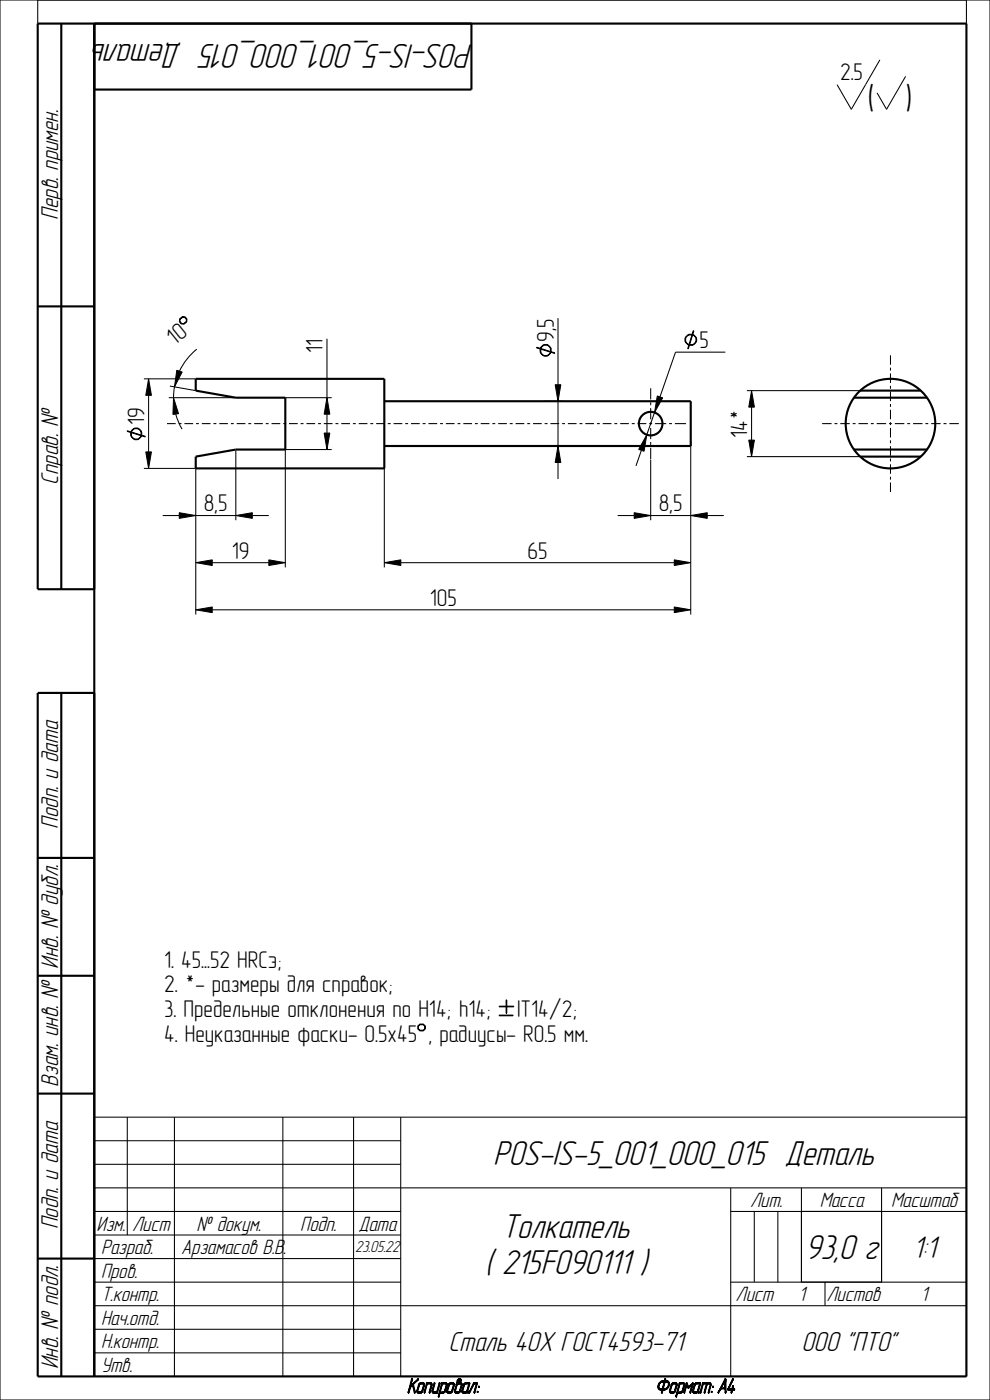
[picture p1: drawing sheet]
<svg xmlns="http://www.w3.org/2000/svg" width="210mm" height="297mm" viewBox="0 0 210 297" stroke-linecap="round" stroke-linejoin="round" font-family="sans-serif">
<g fill="#000">
<path d="M38.1 67.6l.6-.4h.6l.4 .5-.1 .6-.6 .5-.6-.1h.5l.6-.5 .1-.4-.4-.5h-.4l-.6 .4-.2 .5zM38 68.2h.2l.3 .4-.1 .1zM113.8 73.7l3.8 1.1v.2l-3.8-1.2zM114.7 73.7a1.18 1.18 0 0 1 1.2-.6 1.18 1.18 0 0 1 1 .9h-.1a1.06 1.06 0 0 0-1.1-.8 1.06 1.06 0 0 0-1 .8v.7a1.06 1.06 0 0 0 1 .8 1.06 1.06 0 0 0 1.1-.8h.1a1.2 1.2 0 0 1-1.2 .9 1.2 1.2 0 0 1-1.1-.9zM116.8 74h.1v.7h-.1zM145.9 71.1a1.23 1.23 0 0 1 1.5 .1 1.23 1.23 0 0 1 .2 1.5l-.4 .4-.3 .1v-.1a1.06 1.06 0 0 0 .8-1 1.06 1.06 0 0 0-.8-1h-.7a1.06 1.06 0 0 0-.8 1 1.06 1.06 0 0 0 .8 1v.1a1.18 1.18 0 0 1-.9-.9 1.18 1.18 0 0 1 .6-1.2zM146.2 73.1h.7v.1h-.7zM147 70.2h.2l-1.2 3.8h-.1zM27 91.4l3.8 1.2v.1l-3.8-1.2zM27.9 91.4a1.18 1.18 0 0 1 1.2-.6 1.18 1.18 0 0 1 1 .9h-.2a1.06 1.06 0 0 0-1-.8 1.06 1.06 0 0 0-1 .8v.7a1.06 1.06 0 0 0 1 .8 1.06 1.06 0 0 0 1-.8h.2a1.2 1.2 0 0 1-1.2 .9 1.2 1.2 0 0 1-1.2-.9zM29.9 91.7h.2v.7h-.2zM30.9 95.9h1.2l-.6 3.5z"/>
<path d="M31.5 80.4l.6 3.5h-1.2zM36.8 84.4l1.1 3.4-1.2 .1zM37.5 78.6l1.1 .3-1.6 3.2zM69.4 84.4l.6 3.5h-1.2zM68.8 91.9h1.2l-.6 3.5zM118.4 94.6l.6 3.5h-1.2zM117.8 81.6h1.2l-.6 3.5zM137.2 92.2l-.6 3.5-1.1-.4zM139.4 84l1.2 .4-1.8 3.1zM41.5 119.4l3.5-.6v1.2zM38 108.8l3.5 .6-3.5 .6zM50 109.4l3.5-.6v1.2z"/>
<path d="M57 118.8l3.5 .6-3.5 .6zM81.5 119.4l3.5-.6v1.2zM134.5 108.8l3.5 .6-3.5 .6zM143 118.8l3.5 .6-3.5 .6zM146.5 109.4l3.5-.6v1.2zM41.5 129.4l3.5-.6v1.2zM143 128.8l3.5 .6-3.5 .6zM139.5 294.1l.3-.1v.1zM139.5 294.2l.3-.1v.2zM139.5 294.4h.3zM139.6 294l.2-.2v.2zM139.6 294.5h.3z"/>
<path d="M139.6 293.8l.3-.1zM139.6 294.6h.4zM139.7 293.6l.3-.1zM139.7 294.6h.4zM139.8 293.5l.2-.1zM139.5 294.1h.3zM139.5 294.2l.3 .1-.3 .1zM139.6 294h.2l-.3 .1zM139.6 294.5l.2-.1 .1 .1zM139.5 294.4h.3l-.2 .1zM139.6 293.8h.2l-.2 .2zM139.9 293.3h.4z"/>
<path d="M139.6 293.8l.3-.2zM139.7 293.6h.2l-.3 .2zM139.9 294.8h1.3zM139.8 293.5h.2l-.3 .1zM140 293.2h.5zM139.8 293.5l.3-.2zM139.9 293.3h.2l-.3 .2zM139.8 294.7h.5zM140.2 293.1h1.6zM140.1 294.9l.9-.1zM139.8 294.7h.7zM140.6 294.9l-.1 .5h-.2z"/>
<path d="M140.3 295.5l.2-.1zM140.3 295.5h.2zM140.4 293h1.3zM139.9 293.3l.5-.1zM140.2 294.9l.8-.1zM141.1 293.2l-.4 1.5h-.2zM139.8 294.7h.9zM140.5 292.9h1zM140.3 295.4h.2zM140.5 293.2l1.3-.1zM140.4 294.9l.6-.1zM140.4 294.9h.2l-.3 .5z"/>
<path d="M139.8 294.7h1.1zM140.6 293.2l1.2-.1zM140.6 294.9l.4-.1zM140.8 294.9l.2-.1zM141.2 292.6l-.1 .3h-.2zM140.5 292.9h.6zM140.5 292.9h.4zM140.9 294.7l.6-.1zM141 292.6h.2zM141 292.5h.2zM140.8 293.2l1-.1zM140.8 293.2h.3l-.6 1.5z"/>
<path d="M140.5 292.9h.8zM140.1 294.9l1-.1zM139.9 294.8h1.2zM141.2 294.6l.5-.1zM141 292.6h.2l-.3 .3zM141.1 293.2l.7-.1zM139.8 294.7h1.6zM139.9 294.8l1.5-.1zM141.3 293.2l.5-.1zM141.4 293.2l.4-.1 .1 .1zM141.5 294.4l.3-.1-.4 .2zM141.4 294.5l.4-.2z"/>
<path d="M140.4 293l1.1-.1zM141 294.6h.5zM141.6 294.3l.3-.1-.1 .1zM141.5 293.2h.4zM141.6 293.3h.4zM140.2 293.1l1.5-.1zM141.7 294.1l.2-.1v.2zM141.3 294.5h.4zM141.7 293.3l.3 .1zM141.7 294l.3-.2-.1 .2zM141.8 293.4l.2 .1zM141.8 293.8l.2-.1z"/>
<path d="M140 293.2l1.8-.1zM140 293.2l.2-.1h1.6zM141.8 293.6l.2-.1v.1zM141.8 293.7l.2-.1zM141.6 294.3h.2l-.3 .1zM141.7 294.1l.2 .1-.3 .1zM141.4 293.2h.5zM141.7 294h.2l-.2 .1zM141.8 293.8h.2l-.3 .2zM142.6 293.8l-.4 1.3h-.2zM142 295.2h.3zM142 295.3h.4z"/>
<path d="M141.8 293.4l.2 .1-.2 .1zM141.8 293.6h.2l-.2 .1zM141.8 293.7h.2l-.2 .1zM142 295.4l1.2-.1zM142.1 295.5l1-.1zM142.2 295.5h.8zM142 295.2l.2-.1zM142 295.1h.2l-.2 .1zM142 295.3h.3zM142.3 293.8l.3-.1zM142.3 295.5h.6zM142.3 293.7l.4-.1z"/>
<path d="M142.4 293.6h.3zM142 295.4l.8-.1zM142.5 293.5l1-.1zM142.5 293.5h1.1zM142.3 293.8h.3l-.6 1.3zM142.3 293.7h.3zM142.7 293.4h.8zM142.8 295.5h.1zM142.5 293.6l1.1-.1zM142.4 293.6h.4zM142.8 295.3l.4-.1zM142.7 293.4h.6z"/>
<path d="M142.7 293.4h.2zM142.2 295.5h.7zM143 295.2h.3zM142.1 295.5h.9zM143.1 295.2l.2-.1zM143.6 293.8l-.3 1.3h-.2zM142 295.4h1.1zM142.8 293.6l.8-.1zM143.2 293.6h.4zM142.9 295.3l.3-.1zM142.7 293.4h.7zM143.1 295.1h.2z"/>
<path d="M143.7 295.5l-.2 .8h-.1zM143.4 296.3h.1zM143.3 293.6h.3zM143.4 293.6h.2zM143.4 293.7h.2zM143.4 293.8l.2-.1zM142.6 293.4h.9zM143.4 293.6l.2 .1zM143.4 293.8h.2l-.5 1.3zM143.8 295.3h.6l-.7 .2zM143.8 295.3l-.4 1zM144 293.5h1.2z"/>
<path d="M144 293.5h1.2l-1 .1zM144.1 293.4h1zM144.1 293.4h.8zM144.2 293.6l-.4 1.7-.4 1zM144 293.5l.2 .1-.8 2.7zM143.7 295.5h.9zM144.4 295.5h.2zM143.7 295.5l.8-.2zM144.5 295.3l.4-.1zM143.7 295.5l1.1-.2zM144.6 295.2h.3zM144.7 295.2l.2-.1z"/>
<path d="M145.3 293.8l-.4 1.3h-.2zM143.7 295.5l1-.1zM144.2 293.6l1-.1zM144.9 293.6h.4zM144.7 295.2h.2zM144.1 293.4h.9zM144.7 295.1h.2zM145 293.6h.3zM145 293.7h.3zM145 293.8l.3-.1zM145.7 293.8l-.4 1.6h-.2zM145.1 295.4h.2z"/>
<path d="M145.1 295.5h.2zM145.1 295.5h.1zM145 293.6l.3 .1zM145 293.8h.3l-.6 1.3zM145.1 295.4l.2 .1zM145.6 293.4h.1zM145.5 293.5l.2-.1v.4zM145.7 293.4l.4 .8-.4-.4zM145.5 293.5l.2 .3-.6 1.6zM146.1 294.2l.6-.4-.8 .7zM145.9 294.5l.8-.7-.6 .7zM146 294.5h.1z"/>
<path d="M145.7 293.8l.4 .4-.2 .3zM145.9 294.5h.2zM147.1 293.5l-.8 1.9 .4-1.6zM147.1 293.5l-.5 1.9h-.3zM146.3 295.5l.3-.1zM146.4 295.5h.1zM146.3 295.5h.2zM146.3 295.4h.3zM146.9 293.4h.1zM147.5 293.8l-.4 1.3h-.2zM146.9 295.2h.3zM146.9 295.3h.4z"/>
<path d="M146.1 294.2l1-.8zM146.9 293.4h.1l-.9 .8zM146.1 294.2l1-.7zM147 295.5l.9-.1zM147.1 295.5l.8-.1zM146.9 295.2l.2-.1zM146.9 295.1h.2l-.2 .1zM146.9 295.3h.3zM147.2 293.8l.3-.1zM147.2 295.5h.7zM147.2 293.7l.4-.1zM147.3 293.6h.3z"/>
<path d="M146.9 295.4l.8-.1zM147.4 293.6l1.2-.1zM147.2 293.8h.3l-.6 1.3zM147.2 293.7h.3zM147.5 293.4h1.1zM147.6 293.4h1zM147.7 295.5h.2zM147.3 293.6h.4zM147.7 295.3h.6zM146.9 295.4l1.4-.1zM147.6 293.4h.9zM147.6 293.4h.2z"/>
<path d="M147.8 295.3l.4-.1zM147.8 295.3h.4zM147.1 295.5h.8zM148 295.2h.2zM148.3 293.6l.3-.1-.6 1.6zM148.6 293.5l-.4 1.6h-.2zM146.9 295.4h1.4zM148 295.4h.3zM147 295.5l1-.1zM146.9 295.4h1.1zM148.1 295.4h.2zM148.1 295.5l.2-.1z"/>
<path d="M148.1 295.5h.2zM148 295.2l.2-.1zM148 295.1h.2zM147.9 295.2h.3zM148.2 295.5h.1zM147.7 295.3h.5zM147.7 293.6l.9-.1zM149.2 293.6l-.5 1.8h-.2zM148.5 295.4h.2zM148.5 295.5h.2zM147.4 293.5l1.2-.1zM148.5 295.4l.2 .1z"/>
<path d="M149 293.5h1.8zM149 293.5h1.8l-1.6 .1zM149 293.4h1.7zM149 293.4h1.5zM149 293.5l.2 .1-.7 1.8zM150 293.6l-.4 1.8h-.2zM149.4 295.5l.2-.1zM149.4 295.5h.2zM149.4 295.5h.1zM149.4 295.4h.2zM149.2 293.6l1.6-.1zM149.8 293.6l1-.1z"/>
<path d="M149.8 293.6h.2l-.6 1.8zM150.2 295.5l.2-.1zM150.8 293.8l-.4 1.6h-.2zM150.2 295.5h.2zM150.3 295.5h.1zM150.2 295.4h.2zM150 293.6l.8-.1zM150.5 293.6h.3zM149 293.4h1.6zM150.6 293.6l.3 .1zM150.6 293.7h.3zM150.6 293.8l.3-.1z"/>
<path d="M150.6 293.8h.2l-.6 1.6zM150.8 295.3h.3zM150.9 295.2h.2zM150.9 295.3l.2-.1zM150.9 295.4l.1-.1zM150.9 295.2h.1zM150.9 295.4h.1zM150.8 295.3h.2zM150.9 295.3h.2zM151.1 294.2l.2-.1zM151.1 294.2h.2zM151.1 294.3l.2-.1z"/>
<path d="M151.2 294.1h.1zM151.2 294.3h.1zM151.1 294.3h.2zM152.9 294.7l-.6 .7zM152.9 294.7l-.4 .7h-.2zM152.3 295.5l.2-.1zM152.3 295.5h.2zM152.3 295.4h.2zM153 294.4h.8l-.9 .3zM153 294.4l-.7 1zM153.7 292.6h.3zM153.7 293l-.7 1.4-.7 1z"/>
<path d="M154 292.6l-.2 1.8-.1-1.4zM153.8 292.5h.2zM152.9 294.7l.9-.3v.3zM153.8 295.4h.2zM153.8 295.5h.2zM153.8 292.5h.1zM153.9 295.5h.1zM154 292.6l-1.7 2.8zM153.7 292.6h.3l-1.7 2.8zM153.8 295.4l.2 .1zM153.8 294.7l.2 .7h-.2zM154.4 294.7h1.4z"/>
<path d="M154.3 294.8h1.6zM154.4 294.8h1.4zM154.4 294.9l1.4-.1zM154.4 294.7h.8zM155.4 294.9l-.1 .5h-.2zM155.1 295.5l.2-.1zM155.1 295.5h.2zM155.1 295.5h.1zM155.6 294.1l-.1 .6h-.3zM154.4 294.7h1.1zM155.1 295.4h.2zM155.3 292.6h.2z"/>
<path d="M155.4 292.5h.1zM155.4 294.1h.2zM155.4 294.1l.2-.1zM155.2 294.9l.6-.1zM155.2 294.9h.2l-.3 .5zM155.4 294h.2zM155.4 292.5l.1 .1zM155.5 292.6l-.9 2.1h-.2zM155.5 292.6l-1.1 2.1zM155.3 292.6h.2l-1.1 2.1zM155.4 294.1h.2l-.4 .6zM155.4 294.9l.4-.1z"/>
<path d="M154.3 294.8h1.5z"/>
</g>
<g fill="none" stroke="#000" stroke-width=".21">
<path d="M37.5 78.6l1.1 .3-1.6 3.2zM38 68.2h.2l.3 .4-.1 .1zM38.1 67.6l.6-.4h.6l.4 .5-.1 .6-.6 .5-.6-.1h.5l.6-.5 .1-.4-.4-.5h-.4l-.6 .4-.2 .5zM113.8 73.7l3.8 1.1v.2l-3.8-1.2zM114.7 73.7a1.18 1.18 0 0 1 1.2-.6 1.18 1.18 0 0 1 1 .9h-.1a1.06 1.06 0 0 0-1.1-.8 1.06 1.06 0 0 0-1 .8v.7a1.06 1.06 0 0 0 1 .8 1.06 1.06 0 0 0 1.1-.8h.1a1.2 1.2 0 0 1-1.2 .9 1.2 1.2 0 0 1-1.1-.9zM116.8 74h.1v.7h-.1zM145.9 71.1a1.23 1.23 0 0 1 1.5 .1 1.23 1.23 0 0 1 .2 1.5l-.4 .4-.3 .1v-.1a1.06 1.06 0 0 0 .8-1 1.06 1.06 0 0 0-.8-1h-.7a1.06 1.06 0 0 0-.8 1 1.06 1.06 0 0 0 .8 1v.1a1.18 1.18 0 0 1-.9-.9 1.18 1.18 0 0 1 .6-1.2zM146.2 73.1h.7v.1h-.7zM147 70.2h.2l-1.2 3.8h-.1zM27 91.4l3.8 1.2v.1l-3.8-1.2zM27.9 91.4a1.18 1.18 0 0 1 1.2-.6 1.18 1.18 0 0 1 1 .9h-.2a1.06 1.06 0 0 0-1-.8 1.06 1.06 0 0 0-1 .8v.7a1.06 1.06 0 0 0 1 .8 1.06 1.06 0 0 0 1-.8h.2a1.2 1.2 0 0 1-1.2 .9 1.2 1.2 0 0 1-1.2-.9zM29.9 91.7h.2v.7h-.2z"/>
<path d="M30.9 95.9h1.2l-.6 3.5zM31.5 80.4l.6 3.5h-1.2zM36.8 84.4l1.1 3.4-1.2 .1zM68.8 91.9h1.2l-.6 3.5zM69.4 84.4l.6 3.5h-1.2zM117.8 81.6h1.2l-.6 3.5zM118.4 94.6l.6 3.5h-1.2zM137.2 92.2l-.6 3.5-1.1-.4zM139.4 84l1.2 .4-1.8 3.1zM38 108.8l3.5 .6-3.5 .6zM41.5 119.4l3.5-.6v1.2zM50 109.4l3.5-.6v1.2z"/>
<path d="M57 118.8l3.5 .6-3.5 .6zM81.5 119.4l3.5-.6v1.2zM134.5 108.8l3.5 .6-3.5 .6zM143 118.8l3.5 .6-3.5 .6zM146.5 109.4l3.5-.6v1.2zM41.5 129.4l3.5-.6v1.2zM143 128.8l3.5 .6-3.5 .6zM139.5 294.1l.3-.1v.1zM139.5 294.1h.3zM139.5 294.2l.3-.1v.2zM139.5 294.2l.3 .1-.3 .1zM139.5 294.4h.3z"/>
<path d="M139.5 294.4h.3l-.2 .1zM139.6 294l.2-.2v.2zM139.6 294h.2l-.3 .1zM139.6 294.5l.2-.1 .1 .1zM139.6 294.5h.3zM139.6 293.8l.3-.2zM139.6 293.8l.3-.1zM139.6 293.8h.2l-.2 .2zM139.6 294.6h.4zM139.7 293.6l.3-.1zM139.7 293.6h.2l-.3 .2zM139.7 294.6h.4z"/>
<path d="M139.8 293.5l.3-.2zM139.8 293.5l.2-.1zM139.8 293.5h.2l-.3 .1zM139.8 294.7h1.1zM139.8 294.7h.9zM139.8 294.7h.7zM139.8 294.7h.5zM139.8 294.7h1.6zM139.9 293.3l.5-.1zM139.9 293.3h.4zM139.9 293.3h.2l-.3 .2zM139.9 294.8l1.5-.1z"/>
<path d="M139.9 294.8h1.3zM139.9 294.8h1.2zM140 293.2l1.8-.1zM140 293.2l.2-.1h1.6zM140 293.2h.5zM140.1 294.9l1-.1zM140.1 294.9l.9-.1zM140.2 293.1l1.5-.1zM140.2 293.1h1.6zM140.2 294.9l.8-.1zM140.3 295.4h.2zM140.3 295.5l.2-.1z"/>
<path d="M140.3 295.5h.2zM140.4 293l1.1-.1zM140.4 293h1.3zM140.4 295.5h.1M140.4 294.9l.6-.1zM140.4 294.9h.2l-.3 .5zM140.5 292.9h.8zM140.5 292.9h.6zM140.5 292.9h.4zM140.5 292.9h1zM140.5 293.2l1.3-.1zM140.6 293.2l1.2-.1z"/>
<path d="M140.6 294.9l.4-.1zM140.6 294.9l-.1 .5h-.2zM140.8 293.2l1-.1zM140.8 293.2h.3l-.6 1.5zM140.8 294.9l.2-.1zM140.9 294.7l.6-.1zM141 292.6h.2zM141 292.6h.2l-.3 .3zM141 292.5h.2zM141.1 292.5h.1M141 294.6h.5zM141.1 293.2l.7-.1z"/>
<path d="M141.1 293.2l-.4 1.5h-.2zM141.2 294.6l.5-.1zM141.2 292.6l-.1 .3h-.2zM141.3 294.5h.4zM141.3 293.2l.5-.1zM141.4 293.2l.4-.1 .1 .1zM141.4 293.2h.5zM141.4 294.5l.4-.2zM141.5 294.4l.3-.1-.4 .2zM141.5 293.2h.4zM141.6 294.3l.3-.1-.1 .1zM141.6 294.3h.2l-.3 .1z"/>
<path d="M141.6 293.3h.4zM141.7 294.1l.2-.1v.2zM141.7 294.1l.2 .1-.3 .1zM141.7 293.3l.3 .1zM141.7 294l.3-.2-.1 .2zM141.7 294h.2l-.2 .1zM141.8 293.4l.2 .1zM141.8 293.4l.2 .1-.2 .1zM141.8 293.8l.2-.1zM141.8 293.8h.2l-.3 .2zM141.8 293.6l.2-.1v.1zM141.8 293.6h.2l-.2 .1z"/>
<path d="M141.8 293.7l.2-.1zM141.8 293.7h.2l-.2 .1zM142 295.2l.2-.1zM142 295.1h.2l-.2 .1zM142 295.2h.3zM142 295.3h.3zM142 295.3h.4zM142 295.4l1.2-.1zM142 295.4l.8-.1zM142 295.4h1.1zM142.1 295.5l1-.1zM142.1 295.5h.9z"/>
<path d="M142.2 295.5h.8zM142.2 295.5h.7zM142.3 295.5h.6zM142.3 293.8l.3-.1zM142.3 293.8h.3l-.6 1.3zM142.3 293.7l.4-.1zM142.3 293.7h.3zM142.4 293.6h.4zM142.4 293.6h.3zM142.5 293.6l1.1-.1zM142.5 293.5l1-.1zM142.5 293.5h1.1z"/>
<path d="M142.6 293.8l-.4 1.3h-.2zM142.6 293.4h.9zM142.7 293.4h.7zM142.7 293.4h.6zM142.7 293.4h.2zM142.7 293.4h.8zM142.8 295.5h.1zM142.8 293.6l.8-.1zM142.8 295.3l.4-.1zM142.9 295.3l.3-.1zM143 295.2h.3zM143.1 295.2l.2-.1z"/>
<path d="M143.1 295.1h.2zM143.2 293.6h.4zM143.3 293.6h.3zM143.4 296.3h.1zM143.4 293.6h.2zM143.4 293.6l.2 .1zM143.4 293.7h.2zM143.4 293.8l.2-.1zM143.4 293.8h.2l-.5 1.3zM143.5 296.3h.1M143.6 293.8l-.3 1.3h-.2zM143.7 295.5h.9z"/>
<path d="M143.7 295.5l1-.1zM143.7 295.5l1.1-.2zM143.7 295.5l.8-.2zM143.7 295.5l-.2 .8h-.1zM143.8 295.3h.6l-.7 .2zM143.8 295.3l-.4 1zM144 293.5h1.2zM144 293.5h1.2l-1 .1zM144 293.5l.2 .1-.8 2.7zM144.1 293.4h1zM144.1 293.4h.9zM144.1 293.4h.8z"/>
<path d="M144.2 293.4h.1M144.2 293.6l1-.1zM144.2 293.6l-.4 1.7-.4 1zM144.4 295.5h.2zM144.5 295.3l.4-.1zM144.6 295.2h.3zM144.7 295.2l.2-.1zM144.7 295.2h.2zM144.7 295.1h.2zM144.9 293.6h.4zM145 293.6h.3zM145 293.6l.3 .1z"/>
<path d="M145 293.7h.3zM145 293.8l.3-.1zM145 293.8h.3l-.6 1.3zM145.1 295.4h.2zM145.1 295.4l.2 .1zM145.1 295.5h.2zM145.1 295.5h.1zM145.1 295.5h.1M145.3 293.8l-.4 1.3h-.2zM145.5 293.5l.2-.1v.4zM145.5 293.5l.2 .3-.6 1.6zM145.6 293.4h.1z"/>
<path d="M145.6 293.4h.1M145.7 293.8l.4 .4-.2 .3zM145.7 293.8l-.4 1.6h-.2zM145.7 293.4l.4 .8-.4-.4zM145.9 294.5l.8-.7-.6 .7zM145.9 294.5h.2zM146 294.5h.1zM146.1 294.5h.1M146.1 294.2l1-.7zM146.1 294.2l1-.8zM146.1 294.2l.6-.4-.8 .7zM146.3 295.4h.3z"/>
<path d="M146.3 295.5l.3-.1zM146.3 295.5h.2zM146.4 295.5h.1zM146.4 295.5h.1M146.9 293.4h.1zM146.9 293.4h.1l-.9 .8zM146.9 295.2l.2-.1zM146.9 295.1h.2l-.2 .1zM146.9 295.2h.3zM146.9 295.3h.3zM146.9 295.3h.4zM146.9 293.4h.1"/>
<path d="M146.9 295.4l1.4-.1zM146.9 295.4l.8-.1zM146.9 295.4h1.4zM146.9 295.4h1.1zM147 295.5l1-.1zM147 295.5l.9-.1zM147.1 293.5l-.8 1.9 .4-1.6zM147.1 293.5l-.5 1.9h-.3zM147.1 295.5l.8-.1zM147.1 295.5h.8zM147.2 295.5h.7zM147.2 293.8l.3-.1z"/>
<path d="M147.2 293.8h.3l-.6 1.3zM147.2 293.7l.4-.1zM147.2 293.7h.3zM147.3 293.6h.4zM147.3 293.6h.3zM147.4 293.6l1.2-.1zM147.4 293.5l1.2-.1zM147.5 293.8l-.4 1.3h-.2zM147.5 293.4h1.1zM147.6 293.4h1zM147.6 293.4h.9zM147.6 293.4h.2z"/>
<path d="M147.7 295.5h.2zM147.7 293.6l.9-.1zM147.7 295.3h.5zM147.7 295.3h.6zM147.8 295.3l.4-.1zM147.8 295.3h.4zM147.9 295.2h.3zM148 295.2l.2-.1zM148 295.2h.2zM148 295.1h.2zM148 295.4h.3zM148.1 295.4h.2z"/>
<path d="M148.1 295.5l.2-.1zM148.1 295.5h.2zM148.2 295.5h.1zM148.2 295.5h.1M148.3 293.6l.3-.1-.6 1.6zM148.5 295.4h.2zM148.5 295.4l.2 .1zM148.5 295.5h.2zM148.6 295.5h.1M148.6 293.5l-.4 1.6h-.2zM149 293.5h1.8zM149 293.5h1.8l-1.6 .1z"/>
<path d="M149 293.5l.2 .1-.7 1.8zM149 293.4h1.7zM149 293.4h1.6zM149 293.4h1.5zM149.1 293.4h.1M149.2 293.6l1.6-.1zM149.2 293.6l-.5 1.8h-.2zM149.4 295.4h.2zM149.4 295.5l.2-.1zM149.4 295.5h.2zM149.4 295.5h.1zM149.4 295.5h.1"/>
<path d="M149.8 293.6l1-.1zM149.8 293.6h.2l-.6 1.8zM150 293.6l.8-.1zM150 293.6l-.4 1.8h-.2zM150.2 295.5l.2-.1zM150.2 295.5h.2zM150.2 295.4h.2zM150.3 295.5h.1zM150.3 295.5h.1M150.5 293.6h.3zM150.6 293.6l.3 .1zM150.6 293.7h.3z"/>
<path d="M150.6 293.8l.3-.1zM150.6 293.8h.2l-.6 1.6zM150.8 293.8l-.4 1.6h-.2zM150.8 295.3h.3zM150.8 295.3h.2zM150.9 295.2h.2zM150.9 295.3l.2-.1zM150.9 295.3h.2zM150.9 295.4l.1-.1zM150.9 295.4h.1zM150.9 295.2h.1zM151 295.2h.1"/>
<path d="M150.9 295.4h.1M151.1 294.2l.2-.1zM151.1 294.2h.2zM151.1 294.3l.2-.1zM151.1 294.3h.2zM151.2 294.1h.1zM151.3 294.1h.1M151.2 294.3h.1zM151.2 294.3h.1M152.3 295.4h.2zM152.3 295.5l.2-.1zM152.3 295.4h.1"/>
<path d="M152.3 295.5h.2zM152.4 295.5h.1M152.9 294.7l.9-.3v.3zM152.9 294.7l-.6 .7zM152.9 294.7l-.4 .7h-.2zM153 294.4h.8l-.9 .3zM153 294.4l-.7 1zM153.7 292.6h.3zM153.7 293l-.7 1.4-.7 1zM153.7 292.6h.3l-1.7 2.8zM153.8 292.5h.2zM153.8 295.4h.2z"/>
<path d="M153.8 294.7l.2 .7h-.2zM153.8 295.4l.2 .1zM153.8 292.5h.1zM153.9 292.5h.1M153.8 295.5h.2zM153.9 295.5h.1zM153.9 292.6v2.1M153.9 295.5h.1M154 292.6l-1.7 2.8zM154 292.6l-.2 1.8-.1-1.4zM154 292.6l-.2 2.1zM154 292.6v2.8l-.2-.7z"/>
<path d="M154.3 294.8h1.6zM154.3 294.8h1.5zM154.4 294.7h1.4zM154.4 294.7h1.1zM154.4 294.7h.8zM154.4 294.8h1.4zM154.4 294.9l1.4-.1zM155.1 295.4h.2zM155.1 295.5l.2-.1zM155.1 295.5h.2zM155.1 295.5h.1zM155.1 295.5h.1"/>
<path d="M155.2 294.9l.6-.1zM155.2 294.9h.2l-.3 .5zM155.3 292.6h.2zM155.3 292.6h.2l-1.1 2.1zM155.4 292.5h.1zM155.4 292.5l.1 .1zM155.4 294.1h.2zM155.4 294.1h.2l-.4 .6zM155.4 294.1l.2-.1zM155.4 294.9l.4-.1zM155.4 294.9l-.1 .5h-.2zM155.4 294h.2z"/>
<path d="M155.5 294h.1M155.5 292.6l-.9 2.1h-.2zM155.5 292.6l-1.1 2.1zM155.6 294.1l-.1 .6h-.3zM155.7 294.9h.1"/>
</g>
<path d="M153.9 292.6v2.8" fill="none" stroke="#000" stroke-width=".23"/>
<g fill="none" stroke="#000" stroke-width=".45">
<path d="M13 5v120M20 5v287M100 5v14h-80M8 65h12M41.5 80.4v2.5l8.5 1.5h10.5v11h-10.5l-8.5 1.5v2.5M181.1 95.4h15.5M181.1 84.4h15.5M182.5 96.9h12.8M182.5 82.9h12.8M20 125h-12v-120h197v287h-197v-145h12M13 147v145M8 182h12"/>
<path d="M8 207h12M8 232h12M8 267h12"/>
<circle cx="188.9" cy="89.9" r="9.5"/>
</g>
<g fill="none" stroke="#000" stroke-width=".22">
<path d="M8 0v5h197v-5M0 0h210v297h-210zM41.7 74.1a13.2 13.2 0 0 0-3.6 4.6M69.4 71.9v12.5M118.4 67.5v14.1M153.9 74.7h-10.6l-3.3 9.5M30.5 99.4h11v31M30.5 80.4h11M31.5 83.9v12M35.8 84.4h14.2M36 81.9l5.5 1M37 82.1l-.2 2.3"/>
<path d="M37.3 87.8l.5 1.7 .8 1.5M50 95.6v14.8M60.5 84.4h9.9M69.4 87.9v4M70.4 95.4h-9.9v25M81.5 99.2v21.2M115.5 85.1h3.9M117.3 94.6h2.1M118.4 85.1v9.5M118.4 98.1v3.5M136.1 95.5l-1.2 3.3M138 97.5v12.9"/>
<path d="M138.8 87.5l-1.6 4.7M146.5 93.5v36.9M34.5 109.4h3.5M41.5 109.4h8.5M45 119.4h12M53.5 109.4h3.5M85 119.4h58M131 109.4h3.5M138 109.4h8.5M150 109.4h3.5M45 129.4h98M20 237h185v55h-185z"/>
<path d="M27 237v25M37 237v55M60 237v55M75 237v55M85 237v55M20 242h65M20 247h65M20 252h185M20 257h65M155 257h50M155 252v40M160 257v15"/>
<path d="M165 257v15M170 252v20M187 252v20M20 262h65M20 267h65M20 272h65M20 277h185M155 272h50M175 272v5M20 282h65M20 287h65"/>
</g>
<!-- layer: AXES -->
<g fill="none" stroke="#000" stroke-width=".45">
<path d="M41.5 80.4h40v19h-40M81.5 85.1h65v9.5h-65"/>
<circle cx="138" cy="89.9" r="2.5"/>
</g>
<g fill="none" stroke="#000" stroke-width=".22">
<path d="M188.9 75.4v2M188.9 78v.6M188.9 79.2v2M35.4 89.9h1.9M37.9 89.9h.6M39.1 89.9h1.9M41.6 89.9h.6M42.8 89.9h1.9M45.3 89.9h.6M46.5 89.9h1.9M49 89.9h.6M50.2 89.9h1.9"/>
<path d="M52.7 89.9h.6M53.9 89.9h1.9M56.4 89.9h.6M57.6 89.9h1.9M60.1 89.9h.6M61.3 89.9h1.9M63.8 89.9h.6M65 89.9h1.8M67.5 89.9h.6M68.7 89.9h1.8M71.2 89.9h.6M72.4 89.9h1.8"/>
<path d="M74.9 89.9h.6M76.1 89.9h1.8M78.6 89.9h.6M79.8 89.9h1.8M82.3 89.9h.6M83.5 89.9h1.8M86 89.9h.6M87.2 89.9h1.8M89.6 89.9h.7M90.9 89.9h1.8M93.3 89.9h.7M94.6 89.9h1.8"/>
<path d="M97 89.9h.7M98.3 89.9h1.8M100.7 89.9h.7M102 89.9h1.8M104.4 89.9h.7M105.7 89.9h1.8M108.1 89.9h.7M109.4 89.9h1.8M111.8 89.9h.6M113.1 89.9h1.8M115.5 89.9h.6M116.8 89.9h1.8"/>
<path d="M119.2 89.9h.6M120.5 89.9h1.8M122.9 89.9h.6M124.2 89.9h1.8M126.6 89.9h.6M127.9 89.9h1.8M130.3 89.9h.6M131.6 89.9h1.8M134 89.9h.6M135.2 89.9h1.9M137.7 89.9h.6M138 82.4v2.3"/>
<path d="M138 85.3v.7M138 86.6v2.3M138 89.6v.6M138 90.8v2.4M138 93.8v.6M138 95v2.4M138.9 89.9h2.4M141.9 89.9h.6M143.2 89.9h2.3M174.4 89.9h2M177 89.9h.6M178.2 89.9h2.1"/>
<path d="M180.9 89.9h.6M182.1 89.9h2M184.7 89.9h.6M186 89.9h2M188.6 89.9h.6M188.9 81.8v.7M188.9 83.1v2M188.9 85.7v.6M188.9 86.9v2M188.9 89.6v.6M188.9 90.8v2M188.9 93.4v.6"/>
<path d="M188.9 94.6v2.1M188.9 97.3v.6M188.9 98.5v2M189.8 89.9h2M192.4 89.9h.7M193.7 89.9h2M196.3 89.9h.6M197.5 89.9h2M200.1 89.9h.7M201.4 89.9h2M188.9 101.1v.6M188.9 102.4v2"/>
</g>
<!-- layer: DETAILS -->
<path d="M186.6 12.7l-6 10.5-3-5.2M192.1 16.2l-4 7-2.1-3.5" fill="none" stroke="#000" stroke-width=".22"/>
<!-- layer: DRAFT_DIMS -->
<path d="M159.4 82.9l.6 3.5h-1.2zM158.8 93.4h1.2l-.6 3.5z" fill="#000"/>
<path d="M158.8 93.4h1.2l-.6 3.5zM159.4 82.9l.6 3.5h-1.2z" fill="none" stroke="#000" stroke-width=".21"/>
<path d="M158.4 96.9h24.1M158.4 82.9h24.1M159.4 86.4v7" fill="none" stroke="#000" stroke-width=".22"/>
<!-- layer: NOTES -->
<path d="M88.6 217.7h.2v.6h-.2zM89.1 217.2h.7l.4 .5v.6l-.4 .4h-.7l-.5-.4 .5 .3h.7l.3-.3v-.6l-.3-.3h-.7l-.5 .3zM105.9 213.5h3.1v.1h-3.1zM105.9 215.3h2.9v.2h-2.9zM105.9 213.5h3.1M105.9 215.4h2.9M107.4 212.1h.1v2.8h-.1zM107.4 212.1v2.8" fill="none" stroke="#000" stroke-width=".21"/>
<path d="M89.1 217.2h.7l.4 .5v.6l-.4 .4h-.7l-.5-.4 .5 .3h.7l.3-.3v-.6l-.3-.3h-.7l-.5 .3zM88.6 217.7h.2v.6h-.2z" fill="#000"/>
<g font-size="7.6">
<text x="100.4" y="9.4" transform="rotate(-180 100.4 9.4)">POS-IS-5_001_000_015 Деталь</text>
<text x="104.6" y="247.1">POS-IS-5_001_000_015 Деталь</text>
<text x="106.4" y="262.6">Толкатель</text>
<text x="170.8" y="267.1">93,0 г</text>
<text x="102.9" y="270.3">( 215F090111 )</text>
</g>
<g font-size="7.5">
<text x="184" y="23.4">(</text>
<text x="192.1" y="23.4">)</text>
</g>
<text font-size="6.8" x="193.6" y="266.8">1:1</text>
<g font-size="6.1">
<text x="95.1" y="286.6">Сталь 40Х ГОСТ4593-71</text>
<text x="170" y="286.6">ООО &quot;ПТО&quot;</text>
</g>
<g font-size="5.3">
<text x="12.3" y="46.6" transform="rotate(-90 12.3 46.6)">Перв. примен.</text>
<text x="12.3" y="102.8" transform="rotate(-90 12.3 102.8)">Справ. №</text>
<text x="12.3" y="175.8" transform="rotate(-90 12.3 175.8)">Подп. и дата</text>
<text x="12.3" y="205.5" transform="rotate(-90 12.3 205.5)">Инв. № дубл.</text>
<text x="12.3" y="230.6" transform="rotate(-90 12.3 230.6)">Взам. инв. №</text>
<text x="12.3" y="260.8" transform="rotate(-90 12.3 260.8)">Подп. и дата</text>
<text x="12.3" y="290.5" transform="rotate(-90 12.3 290.5)">Инв. № подл.</text>
</g>
<g font-size="5.1">
<text x="178.2" y="17.1">2.5</text>
<text x="37.1" y="73.3" transform="rotate(-39 37.1 73.3)">10</text>
<text x="68.5" y="74.9" transform="rotate(-90 68.5 74.9)">11</text>
<text x="117.5" y="72.5" transform="rotate(-90 117.5 72.5)">9,5</text>
<text x="148.4" y="73.8">5</text>
<text x="30.6" y="90.2" transform="rotate(-90 30.6 90.2)">19</text>
<text x="158.6" y="92.9" transform="rotate(-90 158.6 92.9)">14*</text>
<text x="43.3" y="108.5">8,5</text>
<text x="139.8" y="108.5">8,5</text>
<text x="49.1" y="118.5">19</text>
<text x="111.9" y="118.5">65</text>
<text x="91.1" y="128.5">105</text>
<text x="34.8" y="205.3">1. 45...52 HRCэ;</text>
<text x="34.8" y="210.5">2. *- размеры для справок;</text>
<text x="34.8" y="215.8">3. Предельные отклонения по H14; h14;</text>
<text x="109.7" y="215.8">IT14/2;</text>
<text x="34.8" y="221">4. Неуказанные фаски- 0.5х45 , радиусы- R0.5 мм.</text>
</g>
<g font-size="4.5">
<text x="159.1" y="256.1">Лит.</text>
<text x="173.9" y="256.1">Масса</text>
<text x="189" y="256.1">Масштаб</text>
<text x="20.5" y="261.1">Изм.</text>
<text x="28" y="261.1">Лист</text>
<text x="41.7" y="261.1">№ докум.</text>
<text x="63.7" y="261.1">Подп.</text>
<text x="76" y="261.1">Дата</text>
<text x="21.4" y="266.1">Pазраб.</text>
<text x="38.4" y="266.1">Арзамасов В.В.</text>
<text x="21.4" y="271.1">Пров.</text>
<text x="21.4" y="281.1">Нач.отд.</text>
<text x="21.4" y="276.1">Т.контр.</text>
<text x="156" y="276.1">Лист</text>
<text x="169.4" y="276.1">1</text>
<text x="175.3" y="276.1">Листов</text>
<text x="195.4" y="276.1">1</text>
<text x="21.4" y="286.1">Н.контр.</text>
<text x="21.4" y="291.1">Утв.</text>
</g>
<text font-size="4.4" x="86.5" y="295.5">Копировал:</text>
<text font-size="3.5" x="75.3" y="265.7">23.05.22</text>
</svg>
